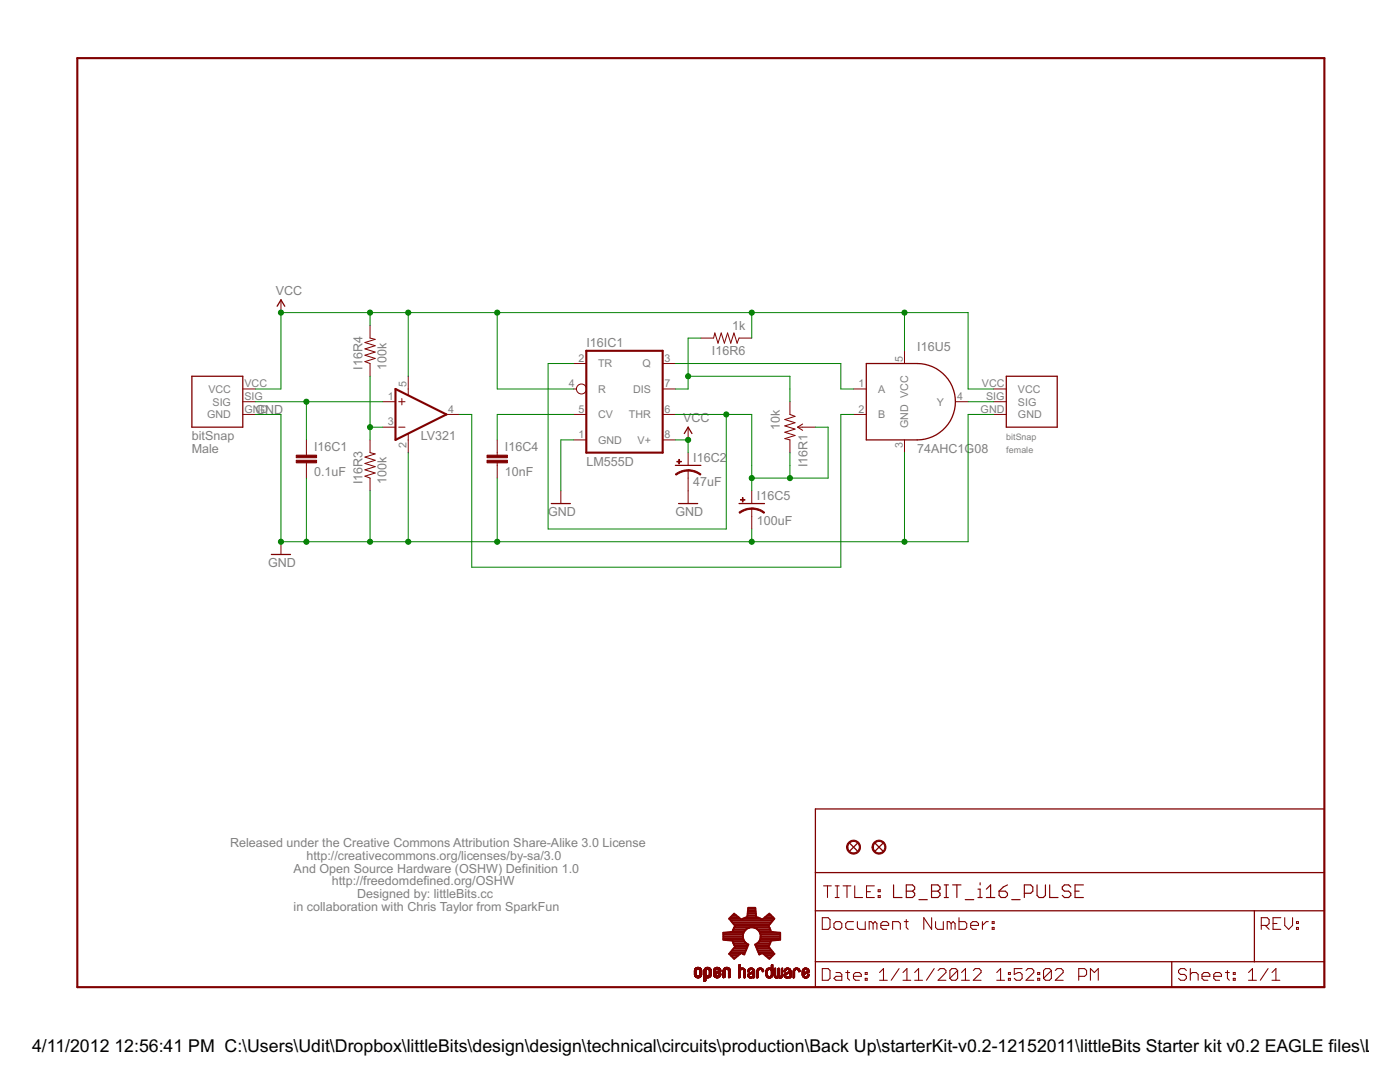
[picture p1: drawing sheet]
<svg xmlns="http://www.w3.org/2000/svg" width="279mm" height="216mm" viewBox="0 0 279 216" stroke-linecap="round" stroke-linejoin="round" font-family="sans-serif">
<path d="M15.4 11.6h248.9v185.4h-248.9zM78.9 77.6l10.2 5.1-10.2 5.1zM117 70h15.2v20.3h-15.2z" fill="none" stroke="#800000" stroke-width=".42"/>
<g fill="none" stroke="#800000" stroke-width=".2">
<path d="M56.1 59.8v2.6M48.5 77.6h2.5M73.9 64.9v2.6l1 .2-2.1 .6 2.1 .7-2.1 .6 2.1 .7-2.1 .6 2.1 .6-2.1 .7 1.1 .3v2.6M80.2 79.5v1.3M81.5 75.1v3.7M114.5 72.5h2.5M114.5 77.6h.5M132.2 72.5h2.6M132.2 77.6h2.6M139.9 67.5h2.5l.3-1.1 .6 2.1 .6-2.1 .7 2.1 .6-2.1 .6 2.1 .7-2.1 .6 2.1 .4-1h2.5M170.3 77.6h2.6M180.5 70v2.5"/>
<path d="M198.3 77.6h2.5M48.5 82.7h2.5M48.5 80.2h2.5M61.2 87.8v3M61.2 92.4v3M73.9 87.8v2.5l1 .3-2.1 .6 2.1 .6-2.1 .7 2.1 .6-2.1 .6 2.1 .7-2.1 .6 1.1 .4v2.5M76.4 80.2h2.5M76.4 85.2h2.5M79.6 80.2h1.2M79.6 85.2h1.2M81.5 86.6v3.7M89.1 82.7h2.5"/>
<path d="M99.2 87.8v3M99.2 92.4v3M111.9 97.9v2.6M114.5 82.7h2.5M114.5 87.8h2.5M132.2 82.7h2.6M132.2 87.8h2.6M137.3 85.2v2.6M137.3 90.3v2.6M137.3 93.9v6.6M150 97.9v2.6M157.6 80.2v2.5l1.1 .4-2.1 .6 2.1 .6-2.1 .7 2.1 .6-2.1 .7 2.1 .6-2.1 .6 1 .3v2.5"/>
<path d="M159.2 85.2l1 .7M159.2 85.2h3.5M160.2 84.6l-1 .6M170.3 82.7h2.6M180.5 87.8v2.5M190.7 80.2h2.5M198.3 82.7h2.5M198.3 80.2h2.5M56.1 108.1v2.5M150 101.5v4.1M138.6 194.5h.4M138.6 194.4h.4"/>
<path d="M138.6 194.3h.4M138.6 194.2h.4M138.6 194.1h.4M138.6 194h.4M138.6 193.9h.4M138.6 193.8h.4M138.6 193.7h.4M138.6 194.6h.5M138.6 194.6h.4M138.6 193.6h.4M138.6 193.5h.4M138.6 194.7h1.4"/>
<path d="M138.6 194.7h.5M138.6 193.4h1.4M138.7 194.8h1.2M138.7 194.8h1.3M138.7 193.3l1.3 .1M138.7 194.9h1.2M138.7 193.3h1.2M138.8 194.9h1M138.8 193.2h1M138.8 195h1M138.9 195h.8M138.9 193.1h.8"/>
<path d="M139 195.1h.7M139 193.6h-.4M139.1 195.1h.4M139.1 193h.4M139.1 193.5h-.5M139.2 193.4h-.6M139.4 193.4h.6M139.5 193.5h.5M139.5 194.6h.5M139.6 194.6h.4M139.6 193.5h.4M139.6 193.6h.4"/>
<path d="M139.6 194.5h.4M139.6 194.4h.4M139.6 194.3h.4M139.6 194.2h.4M139.6 194.1h.4M139.6 194h.4M139.6 193.9h.4M139.6 193.8h.4M139.6 193.7h.4M140 194.7h-.5M140 194.5h-.4M140.5 195.8h.2"/>
<path d="M140.5 195.7h.4M140.5 195.6h.4M140.5 195.5h.4M140.5 195.4h.4M140.5 195.3h.4M140.5 195.2h.4M140.5 194.8h1.3M140.5 194.7l1.4 .1M140.5 194.7h.6M140.5 194.6h.5M140.5 194.6h.4M140.5 194.5h.4"/>
<path d="M140.5 194.4h.4M140.5 194.3h.4M140.5 194.2h.4M140.5 194.1h.4M140.5 194h.4M140.5 193.9h.4M140.5 193.8h.4M140.5 193.7h.4M140.5 193.6h.4M140.6 193.4h1.3M140.6 193.4h1.2M140.6 193.3h1.2"/>
<path d="M140.7 193.3h1.1M140.7 193.2h1M140.8 193.1h.8M140.9 195.7h-.4M140.9 195.1h-.4M140.9 193.6h-.4M141 193.5h-.5M141 195.1h.4M141 193h.4M141.1 193.5h-.6M141.1 193.4h-.6M141.3 193.4h.6"/>
<path d="M141.4 194.7h.5M141.4 193.5h.5M141.5 194.6h.4M141.5 193.5h.4M141.5 193.6h.4M141.5 194.5h.4M141.6 195.1h-1.1M141.6 194.5h.3M141.6 194.4h.3M141.6 194.3h.3M141.6 194.2h.3M141.6 194.1h.3"/>
<path d="M141.6 194h.3M141.6 193.9h.3M141.6 193.8h.3M141.6 193.7h.3M141.6 195l-1.1 .1M141.7 195h-1.2M141.8 194.9h-1.3M141.9 194.8h-1.4M141.9 194.6h-.4M142.4 194.6h.5M142.4 194.5h.4M142.4 193.9h.4"/>
<path d="M142.4 193.8h.4M142.4 193.7h.4M142.4 193.6h.4M142.4 194.7h.6M142.5 194.7h1.3M142.5 193.4h1.3M142.5 194.8h1.2M142.5 194.9h1.2M142.5 193.3h1.2M142.6 193.3h1.1M142.6 194.9h1.1M142.6 195h1"/>
<path d="M142.6 193.2h1M142.7 195h.9M142.7 193.1h.9M142.7 193.1h.8M142.8 195.1h.7M142.8 193.7h-.4M142.9 194.4h-.5M142.9 193.5h-.5M142.9 195.1h.4M142.9 193h.4M143 193.5h-.6M143 193.9h.8"/>
<path d="M143 193.4h-.5M143.1 194.3l-.7 .1M143.1 193.8h.7M143.1 194.3h-.7M143.2 193.8h.6M143.2 193.4h.6M143.3 194.2h-.9M143.3 194.7h.5M143.3 193.5h.5M143.4 194.6h.4M143.4 193.7h.4M143.4 193.5h.4"/>
<path d="M143.4 194.2h-1M143.4 193.6h.4M143.4 194.5h.4M143.5 194.4h.3M143.5 194.1h-1.1M143.6 194.1h-1.2M143.6 194.3h.2M143.7 194.2h.1M143.7 194l-1.3 .1M143.8 194h-1.4M143.8 193.9l-.9 .1M144.3 194.9h.4"/>
<path d="M144.3 194.8h.4M144.3 194.7h.4M144.3 194.6h.4M144.3 194.5h.4M144.3 194.4h.4M144.3 194.3h.4M144.3 194.2h.4M144.3 194.1h.4M144.3 194h.4M144.3 193.9h.4M144.3 193.8h.4M144.3 193.7h.4"/>
<path d="M144.3 195.1h.2M144.4 195.1h.1M144.4 193.4h1.3M144.4 193.3l1.3 .1M144.4 193.3h1.2M144.5 193.3h1.1M144.5 193.2h1M144.6 193.1h.9M144.7 193.1h.7M144.7 195l-.4 .1M144.7 195h-.4M144.7 193.6h-.4"/>
<path d="M144.8 193.6h-.5M144.8 193.5h-.5M144.8 193h.4M144.9 193.5h-.5M144.9 193.4h-.5M145.2 193.4h.5M145.2 193.5h.5M145.3 193.5h.5M145.3 193.6h.5M145.4 195h.4M145.4 194.9h.4M145.4 194.8h.4"/>
<path d="M145.4 194.7h.4M145.4 194.6h.4M145.4 194.5h.4M145.4 194.4h.4M145.4 194.3h.4M145.4 194.2h.4M145.4 194.1h.4M145.4 194h.4M145.4 193.9h.4M145.4 193.8h.4M145.4 193.7h.4M145.4 193.6h.4"/>
<path d="M145.4 195.1h.1M145.6 195.1h-.2M145.8 195l-.4 .1M147.4 194.9h.3M147.4 194.8h.3M147.4 194.7h.3M147.4 194.6h.3M147.4 194.5h.3M147.4 194.4h.3M147.4 194.3h.3M147.4 194.2h.3M147.4 194.1h.3"/>
<path d="M147.4 194h.3M147.4 193.9h.3M147.4 193.8h.3M147.4 193.7h.3M147.4 193.6h.4M147.4 193.4h1.2M147.4 193.3l1.2 .1M147.4 193.3h1.1M147.4 193.2l1.1 .1M147.4 193.2h.3M147.4 193.1h.3M147.4 193h.3"/>
<path d="M147.4 192.9h.3M147.4 192.8h.3M147.4 192.7h.3M147.4 192.6h.3M147.5 192.6h.2M147.5 192.5h.2M147.6 195.1h-.2M147.7 195.1h-.3M147.7 195l-.3 .1M147.7 195h-.3M147.8 193.6l-.4 .1M147.8 193.2h.6"/>
<path d="M147.9 193.5h-.5M148 193.5h-.6M148.1 193.1h.1M148.2 193.5h.5M148.4 193.5h.3M148.4 193.6h.3M148.4 193.6h.4M148.5 193.7h.3M148.5 195h.3M148.5 194.9h.3M148.5 194.8h.3M148.5 194.7h.3"/>
<path d="M148.5 194.6h.3M148.5 194.5h.3M148.5 194.4h.3M148.5 194.3h.3M148.5 194.2h.3M148.5 194.1h.3M148.5 194h.3M148.5 193.9h.3M148.5 193.8h.3M148.5 195.2h.1M148.7 195.1h-.2M148.7 193.4h-1.3"/>
<path d="M148.8 195h-.3M149.2 194.8h.4M149.2 194.7l.4 .1M149.2 194.7h.3M149.2 194.6h.3M149.2 194.5h.4M149.2 193.9h.2M149.2 193.8h.3M149.2 193.7h.3M149.3 194.9h.8M149.3 194.8h.3M149.3 193.6h.3"/>
<path d="M149.4 195h.7M149.4 193.4h1.1M149.4 193.4h1M149.5 195.1h.6M149.5 193.9h-.3M149.5 193.3h.8M149.5 193.8h-.3M149.5 194.6h-.3M149.6 195.1h.5M149.6 193.7h-.3M149.6 193.6l-.3 .1M149.6 194.5h-.4"/>
<path d="M149.6 194.1h1M149.6 193.2h.6M149.6 195.2h.5M149.7 194.1h.9M149.7 193.5h-.4M149.7 194.4h-.4M149.8 194.4h-.5M149.8 194.1h.8M149.8 195.2h.1M149.8 193.5h-.5M149.9 193.1h.1M149.9 194h.7"/>
<path d="M150 194.3l-.7 .1M150 193.5h.5M150 194.3h-.6M150.1 194h.5M150.2 193.9h.4M150.2 193.5h.3M150.2 194.2h-.8M150.2 193.6h.4M150.2 193.6l.4 .1M150.3 193.8h.3M150.3 194.2h.3M150.3 193.7h.3"/>
<path d="M150.3 195.1h.2M150.3 195h.3M150.3 194.9h.3M150.3 194.8h.3M150.3 194.7h.3M150.3 194.6h.3M150.3 194.5h.3M150.3 194.4h.3M150.3 194.3h.3M150.6 195.1h-.3M150.6 194.2h-1.1M151 195h.3"/>
<path d="M151 194.9h.3M151 194.8h.3M151 194.7h.3M151 194.6h.3M151 194.5h.3M151 194.4h.3M151 194.3h.3M151 194.2h.3M151 194.1h.3M151 194h.3M151 193.9h.3M151 193.8h.3"/>
<path d="M151 193.7h.4M151.1 195.2h.1M151.2 193.4h1.1M151.2 195.1h-.2M151.2 193.4h1M151.3 195.1h-.3M151.3 193.3h.9M151.3 195l-.3 .1M151.3 193.3h.8M151.4 193.8h-.4M151.4 193.6l-.3 .1M151.4 193.6h-.3"/>
<path d="M151.4 193.2h.6M151.5 193.5h-.4M151.6 193.5h-.5M151.7 193.1h.1M151.8 193.5h.5M152 193.5h.4M152 193.6h.4M152.1 193.6h.3M152.1 193.7h.3M152.1 193.8h.3M152.3 193.4h-1.1M152.4 193.9h-.3"/>
<path d="M152.4 193.8h-.3M152.8 194.5h.3M152.8 194.4h.3M152.8 194.3h.3M152.8 194.2h.3M152.8 194.1h.3M152.8 194h.3M152.8 193.9h.3M152.8 193.8h.3M152.9 194.6h.3M152.9 194.5h.2M152.9 193.8h.2"/>
<path d="M152.9 194.7l.4 .1M152.9 194.7h.3M152.9 193.6h.3M152.9 194.8h.5M152.9 194.8h.4M153 194.9h1.1M153 193.4h1.2M153.1 195h.9M153.1 193.3h1.1M153.2 195.1h.7M153.2 193.7h-.3M153.2 193.3h1"/>
<path d="M153.2 193.6h-.3M153.2 195.1h.6M153.3 193.2h.5M153.3 193.5h-.4M153.3 195.2h.5M153.4 193.5h-.5M153.5 195.2h.1M153.5 193.1h.1M153.6 193.5h.6M153.8 194.8h.4M153.8 193.5h.4M153.8 193.6h.4"/>
<path d="M153.9 193.6h.3M153.9 194.7h.3M153.9 194.6h.3M153.9 193.7h.3M153.9 193.2h.3M153.9 194.5h.3M153.9 194.4h.3M153.9 194.3h.3M153.9 194.2h.3M153.9 194.1h.3M153.9 194h.3M153.9 193.9h.3"/>
<path d="M153.9 193.8h.3M153.9 193.1h.3M153.9 193h.3M153.9 192.9h.3M153.9 192.8h.3M153.9 192.7h.3M153.9 192.6h.3M154 192.6h.2M154 192.5h.2M154.2 194.8h-.5M154.2 194.7l-.4 .1M154.2 193.4h-1.2"/>
<path d="M154.5 194.8h.4M154.5 194.7h.3M154.5 194.6h.3M154.5 194.5h.3M154.5 194.4h.3M154.5 194.3h.3M154.5 194.2h.3M154.5 194.1h.3M154.5 194h.3M154.5 193.9h.3M154.5 193.8h.3M154.5 193.7h.3"/>
<path d="M154.5 193.6h.3M154.5 193.5h.3M154.5 193.4h.3M154.5 193.3h.3M154.5 194.9h1.7M154.6 194.9h1.5M154.6 195h1.5M154.7 193.2h.1M154.7 195.1h1.3M154.7 195.1h.6M154.8 195.2h.4M155 195.2h.1"/>
<path d="M155.1 194.8h.5M155.2 194.8h.4M155.2 194.8h.3M155.2 194.7h.3M155.2 194.6h.3M155.2 194.5h.3M155.2 194.4h.3M155.2 194.3h.3M155.2 194.2h.3M155.2 194.1h.3M155.2 194h.3M155.2 193.9h.3"/>
<path d="M155.2 193.8h.3M155.2 193.7h.3M155.2 193.6h.3M155.2 193.5h.3M155.2 193.4h.3M155.2 193.3h.3M155.3 193.3h.2M155.4 193.2h.1M155.4 195.1h.6M155.5 195.2h.4M155.8 194.8h.4M155.9 194.8h.3"/>
<path d="M155.9 194.7h.3M155.9 194.6h.3M155.9 194.5h.3M155.9 194.4h.3M155.9 194.3h.3M155.9 194.2h.3M155.9 194.1h.3M155.9 194h.3M155.9 193.9h.3M155.9 193.8h.3M155.9 193.7h.3M155.9 193.6h.3"/>
<path d="M155.9 193.5h.3M155.9 193.4h.3M155.9 193.3h.3M156 193.3h.2M156.1 193.2h.1M156.5 194.8h.4M156.5 194.7l.3 .1M156.5 194.7h.3M156.5 194.6h.3M156.5 194.5h.3M156.5 193.9h.1M156.5 193.7h.3"/>
<path d="M156.5 194.9h.8M156.6 194.9h.8M156.6 195h.8M156.6 194.3h.7M156.6 193.4h1.1M156.7 195h.7M156.7 193.4h1M156.7 195.1h.7M156.7 193.9h-.2M156.7 193.3h.9M156.8 193.8h-.3M156.8 195.1h.6"/>
<path d="M156.8 193.3h.7M156.8 193.6l-.3 .1M156.9 194.1h.9M156.9 194.5h-.4M156.9 193.6h-.4M156.9 193.2h.6M156.9 195.2h.4M156.9 193.5h-.4M157 194.4h-.5M157.1 194.4h-.6M157.1 194.1h.7M157.1 193.5h-.5"/>
<path d="M157.1 193.1h.1M157.2 194h.6M157.2 194.3l-.7 .1M157.2 193.5h.6M157.3 194h.5M157.4 193.5h.4M157.4 193.9h.4M157.4 194.2h-.7M157.5 193.6h.3M157.5 193.8h.3M157.5 193.7h.3M157.6 195.1h.1"/>
<path d="M157.6 195h.2M157.6 194.9h.2M157.6 194.8h.2M157.6 194.7h.2M157.6 194.6h.2M157.6 194.5h.2M157.6 194.4h.2M157.6 194.3h.2M157.6 194.2h.2M157.6 193.8h.2M157.6 193.7h.2M157.6 195.2h.1"/>
<path d="M157.8 195.1h-.2M157.8 195h-.2M157.8 194.2h-1.1M158.3 195h.3M158.3 194.9h.3M158.3 194.8h.3M158.3 194.7h.3M158.3 194.6h.3M158.3 194.5h.3M158.3 194.4h.3M158.3 194.3h.3M158.3 194.2h.3"/>
<path d="M158.3 194.1h.3M158.3 194h.3M158.3 193.9h.3M158.3 193.8h.3M158.3 193.7h.3M158.3 193.6h.4M158.3 195.2h.1M158.5 195.1h-.2M158.5 193.4h1M158.5 193.3h.9M158.6 195.1h-.3M158.6 195l-.3 .1"/>
<path d="M158.6 193.7h-.3M158.6 193.3h.8M158.7 193.2h.6M158.7 193.6h-.4M158.7 193.5h-.4M158.9 193.5h-.5M158.9 193.1h.1M159.1 193.5h.5M159.2 193.5h.4M159.3 193.6h.3M159.3 193.6h.4M159.3 193.7h.4"/>
<path d="M159.4 193.8h.3M159.6 193.4h-1.2M159.6 193.9h-.2M159.7 193.8h-.3M160.1 194.6h.3M160.1 194.5h.3M160.1 194.1h1.1M160.1 194.1h.3M160.1 194h.3M160.1 193.9h.3M160.1 193.8h.3M160.1 193.7h.3"/>
<path d="M160.1 194.7h.4M160.1 193.6h.4M160.2 194.8h.4M160.2 194.9h1.2M160.2 193.4h1.2M160.3 194.9h1M160.3 193.4h1M160.3 195h1M160.3 195h.9M160.4 193.3h.8M160.4 195.1h.8M160.4 194.5h-.3"/>
<path d="M160.5 195.1h.6M160.5 193.6h-.4M160.5 193.2h.6M160.5 194.4h-.4M160.5 193.5h-.3M160.6 195.2h.4M160.7 194.4h-.6M160.7 193.5h-.5M160.7 193.1h.1M160.8 195.2h.1M160.8 194h.7M160.8 194.3l-.7 .1"/>
<path d="M160.9 194.3h-.8M160.9 193.5h.5M161 193.9h.5M161 194.8h.4M161 194.2h-.9M161 193.5h.4M161.1 194.8h.3M161.1 193.8h.4M161.1 193.6h.3M161.1 194.2h-1M161.1 193.6h.4M161.1 194.6h.4"/>
<path d="M161.1 193.7h.4M161.2 193.8h.3M161.2 193.7h.3M161.2 194.6h.3M161.2 194.5h.3M161.2 194.4h.3M161.3 194.1h-.8M161.4 194.4h.1M161.4 194l-.8 .1M161.5 194.7h-.4M161.5 193.9l-.6 .1"/>
<circle cx="116" cy="77.6" r=".99"/>
</g>
<g fill="none" stroke="#800000" stroke-width=".25">
<path d="M38.3 75.1h10.2v10.1h-10.2zM55.3 61.1l.8-1.3 .7 1.3M172.9 72.5h10.1a7.6 7.6 0 0 1 7.7 7.7 7.6 7.6 0 0 1-7.7 7.6h-10.1zM200.8 75.1h10.2v10.1h-10.2zM134.8 92.9h5.1M136.6 86.5l.7-1.3 .8 1.3M54.2 110.6h3.8M110 100.5h3.8M135.4 100.5h3.8M147.5 100.5h5.1M162.7 161.4h101.6v35.6h-101.6zM162.7 174.1h101.6"/>
<path d="M169.6 168.3l1.5 1.5M171.1 168.3l-1.5 1.5M174.7 168.3l1.5 1.5M176.2 168.3l-1.5 1.5M162.7 181.7h101.6M162.7 191.9h101.6M233.8 191.9v5.1M250.3 181.7v10.2"/>
</g>
<g fill="#800000" stroke="#800000" stroke-width=".2">
<path d="M97.2 91.8h4.1v.6h-4.1z"/>
<path d="M97.2 90.8h4.1v.5h-4.1z"/>
<path d="M147.8 99.7h.9v.1h-.9z"/>
<path d="M148.2 99.3h.1v.9h-.1z"/>
<path d="M135.1 92.1h.9v.1h-.9z"/>
<path d="M135.5 91.7h.1v.9h-.1z"/>
<path d="M59.1 91.8h4.1v.6h-4.1z"/>
<path d="M59.1 90.8h4.1v.5h-4.1z"/>
</g>
<g fill="#800000" stroke="#800000" stroke-width=".2">
<path d="M150 101.3h.3a3.9 3.9 0 0 1 2.3 .9l-.2 .2-.8-.5-1.6-.3z" fill-rule="evenodd"/>
<path d="M147.5 102.2l1.2-.6 1.3-.2v.2l-1 .1-1.4 .7z" fill-rule="evenodd"/>
<path d="M137.3 93.7h.3a3.9 3.9 0 0 1 2.3 .9l-.2 .2-1.3-.7-1.1-.1z" fill-rule="evenodd"/>
<path d="M134.8 94.6l1.2-.6 1.3-.3v.3l-1 .1-1.4 .7z" fill-rule="evenodd"/>
<path d="M169.3 168.1a1.4 1.4 0 0 1 2.2 .2 1.4 1.4 0 0 1-.8 2.1 1.4 1.4 0 0 1-1.7-1.4h.2a1.15 1.15 0 0 1 1.6-1 1.15 1.15 0 0 1 .3 1.9 1.15 1.15 0 0 1-1.9-.6v-.3h-.2z" fill-rule="evenodd"/>
<path d="M174.4 168.1a1.4 1.4 0 0 1 2.2 .2 1.4 1.4 0 0 1-.8 2.1 1.4 1.4 0 0 1-1.8-1.4h.3a1.15 1.15 0 0 1 1.6-1 1.15 1.15 0 0 1 .3 1.9 1.15 1.15 0 0 1-1.9-.6v-.3h-.3z" fill-rule="evenodd"/>
</g>
<g fill="none" stroke="#800000" stroke-width=".21">
<path d="M164.4 176.8h1.5M165.1 176.8v2.3M166.7 176.8h.8M166.7 179.1h.8M167.1 176.8v2.3M168.3 176.8h1.5M169 176.8v2.3M170.6 176.8v2.3h1.5M172.9 177.9h.8M174.5 176.8h-1.6v2.3h1.6M175.3 178.7h.4v.4h-.4zM175.3 177.5h.4v.4h-.4z"/>
<path d="M164.1 183.1h1.2l.4 .4v1.6l-.4 .3h-1.2zM164.1 193.3h1.2l.4 .4v1.5l-.4 .4h-1.2zM166.4 184.3l.4-.4h.8l.4 .4v.8l-.4 .3h-.8l-.4-.3zM166.8 194.1h.8l.4 .3v1.2h-1.2l-.4-.4 .4-.4h1.2M168.8 194.1h.8M169.2 193.7v1.5l.4 .4M170.3 194.8h1.6v-.4l-.4-.3h-.8l-.4 .3v.8l.4 .4h.8M170.3 183.9h-1.1l-.4 .4v.8l.4 .3h1.1M171.1 183.9v1.2l.4 .3h1.2v-1.5M172.7 195.2h.4v.4h-.4zM172.7 194.1h.4v.3h-.4zM174.2 184.3l-.4-.4h-.3v1.5"/>
<path d="M174.2 184.3v1.1M174.2 184.3l.4-.4 .4 .4v1.1M175.5 195.6h1.6M175.5 194.1l.8-.8v2.3M175.8 184.7h1.6v-.4l-.4-.4h-.8l-.4 .4v.8l.4 .3h.8M178.1 185.4v-1.5h1.2l.4 .4v1.1M179.4 193.3l-1.5 2.3M180.2 195.6h1.6M180.2 194.1l.8-.8v2.3M180.5 183.9h.8M180.9 183.5v1.6l.4 .3M182.5 195.6h1.6"/>
<path d="M182.5 194.1l.8-.8v2.3M185.9 183.1v2.3l-1.5-2.3v2.3M186.4 193.3l-1.5 2.3M186.7 183.9v1.2l.4 .3h1.2v-1.5M187.2 193.7l.4-.4h.8l.4 .4v.4l-1.6 1.5h1.6M189.8 184.3l-.4-.4h-.4v1.5M189.8 184.3v1.1M189.8 184.3l.4-.4 .4 .4v1.1M191.1 193.7v1.5l-.4 .4h-.8l-.3-.4M191.1 193.7l-.4-.4h-.8l-.3 .4v1.5M191.1 193.7l-1.5 1.5M191.4 183.1v2.3h1.2l.3-.3v-.8l-.3-.4h-1.2"/>
<path d="M191.9 195.6h1.6M191.9 194.1l.8-.8v2.3M193.7 184.7h1.6v-.4l-.4-.4h-.8l-.4 .4v.8l.4 .3h.8M194.2 193.7l.4-.4h.8l.4 .4v.4l-1.6 1.5h1.6M196.1 183.9v1.5M197.2 183.9h-.4l-.7 .8M198 185.1h.4v.3h-.4zM198 183.9h.4v.4h-.4zM198.9 195.6h1.6M198.9 194.1l.8-.8v2.3M201.3 195.2h.3v.4h-.3zM201.3 194.1h.3v.3h-.3z"/>
<path d="M204 193.3h-1.6v1.1l.8-.3h.4l.4 .3v.8l-.4 .4h-.8l-.4-.4M204.8 193.7l.3-.4h.8l.4 .4v.4l-1.5 1.5h1.5M207.1 195.2h.4v.4h-.4zM207.1 194.1h.4v.3h-.4zM209.8 193.7v1.5l-.4 .4h-.7l-.4-.4M209.8 193.7l-.4-.4h-.7l-.4 .4v1.5M209.8 193.7l-1.5 1.5M210.6 193.7l.4-.4h.8l.4 .4v.4l-1.6 1.5h1.6M215.3 194.8h1.2l.4-.4v-.7l-.4-.4h-1.2v2.3M217.6 195.6v-2.3l.8 .8 .8-.8v2.3M236.8 193.7l-.4-.4h-.8l-.4 .4v.4l.4 .3h.8l.4 .4v.4l-.4 .4h-.8l-.4-.4M237.6 194.4l.3-.3h.8l.4 .3v1.2"/>
<path d="M237.6 193.3v2.3M239.9 194.8h1.5v-.4l-.3-.3h-.8l-.4 .3v.8l.4 .4h.8M242.2 194.8h1.6v-.4l-.4-.3h-.8l-.4 .3v.8l.4 .4h.8M244.6 194.1h.7M245 193.7v1.5l.3 .4M246.1 195.2h.4v.4h-.4zM246.1 194.1h.4v.3h-.4zM249.2 195.6h1.5M249.2 194.1l.8-.8v2.3M251.7 184.7h1.2l.4-.4v-.8l-.4-.4h-1.2v2.3M252.5 184.7l.8 .7M253.1 193.3l-1.6 2.3"/>
<path d="M253.9 195.6h1.5M253.9 194.1l.7-.8v2.3M254.1 184.3h.7M255.6 183.1h-1.5v2.3h1.5M256.4 183.1v1.6l.8 .7 .8-.7v-1.6M258.7 185.1h.4v.3h-.4zM258.7 183.9h.4v.4h-.4z"/>
</g>
<g fill="none" stroke="#800000" stroke-width=".23">
<path d="M178.3 176.6v2.5h1.7M180.9 176.6h1.2l.4 .4v.4l-.4 .4 .4 .4v.5l-.4 .4h-1.2zM180.9 177.8h1.2M183.4 179.5h1.7M185.9 176.6h1.3l.4 .4v.4l-.4 .4 .4 .4v.5l-.4 .4h-1.3zM185.9 177.8h1.3M188.4 179.1h.9M188.4 176.6h.9M188.8 176.6v2.5M190.1 176.6h1.7M191 176.6v2.5M192.6 179.5h1.7"/>
<path d="M195.2 179.1h.8M195.2 177.4h.4v1.7M195.6 176.1v.5M196.8 179.1h1.7M196.8 177.4l.9-.8v2.5M199.4 177.8h1.2l.5 .4v.5l-.5 .4h-.8l-.4-.4zM201.1 176.6l-.9 .4-.8 .8M201.9 179.5h1.7M204.4 178.2h1.3l.4-.4v-.8l-.4-.4h-1.3v2.5M207 176.6v2.1l.4 .4h.8l.4-.4v-2.1M209.5 176.6v2.5h1.7M213.7 177l-.4-.4h-.9l-.4 .4v.4l.4 .4h.9l.4 .4v.5l-.4 .4h-.9l-.4-.4"/>
<path d="M214.5 177.8h.9M216.2 176.6h-1.7v2.5h1.7"/>
</g>
<g fill="none" stroke="#800000" stroke-width=".38">
<path d="M144.4 187.2h3.9M144.4 186.9h3.9M144.4 186.5h3.9M144.4 186.2h4M144.7 187.6h3.7M145.5 190.4h2.2M145.6 183.4h2.2M145.8 190h2.9M145.8 183h1.6M145.9 183.7h8.3M145.9 190.7h1.4M146.1 189.7h2.8"/>
<path d="M146.2 184.1h7.7M146.2 182.7h.7M146.2 191.1h.7M146.2 185.8h2.4M146.3 187.9h2.3M146.3 185.5h2.6M146.4 189.3h2.6M146.4 188.3h2.6M146.4 184.4h7.2M146.5 185.1l-.3 .8-1.8 .2v1.4l1.8 .2 .5 1.2-1.2 1.4M146.5 185.1h3M146.5 188.6h2.8"/>
<path d="M146.7 189h2.5M146.7 184.8h6.7M146.7 184.7l-1.2-1.4 1-1 1.5 1.2 1.1-.5 .2-1.9h1.4l.2 1.9 1.2 .5 1.4-1.2 1 1-1.1 1.4M146.7 184.7l-.2 .4M148.2 183.4h3.7M148.3 186.5a1.76 1.76 0 0 0 1.1 2l-.9 2-.5-.4-1.5 1.2-1-1M148.3 186.5a1.78 1.78 0 0 1 1.9-1.5 1.78 1.78 0 0 1 1.6 1.8M148.3 190.4h.3M149.1 183h1.9M149.2 182.7h1.7M149.2 182.3h1.7M149.2 182h1.6"/>
<path d="M149.3 181.6h1.5M149.3 181.3h1.4M150.5 185.1h3.1M150.8 188.6h2.7M150.9 189h2.5M151.1 189.3h2.6M151.1 188.3h2.6M151.2 185.5h2.5M151.2 189.7h2.8M151.3 190h3M151.4 187.9h2.4M151.5 190.4h.3"/>
<path d="M151.5 185.8h2.3M151.7 187.6h3.7M151.7 186.2h4M151.8 187.2h3.9M151.8 186.5h3.9M151.8 186.8l-.2 .9-.9 .8 .8 2 .6-.4 1.4 1.2 1-1M151.8 186.9h3.9M152.3 183.4h2.2M152.4 190.4h2.1M152.7 183h1.5M152.8 190.7h1.4M153.1 182.7h.8"/>
<path d="M153.2 191.1h.6M153.4 184.7l.2 .4M153.6 185.1l.3 .8 1.8 .2v1.4l-1.8 .2-.5 1.2 1.1 1.4"/>
</g>
<g fill="none" stroke="#008000" stroke-width=".2">
<path d="M51 77.6h5.1v-15.2h137.1v15.2h5.1M73.9 62.4v2.5M73.9 75.1v12.7M81.5 62.4v12.7M99.2 62.4v15.2h15.3M114.5 72.5h-5.1v33.1h35.5v-22.9M134.8 72.5h33v5.1h2.5M137.3 75.1h20.3v5.1M139.9 67.5h-2.6v10.1h-2.5M150 62.4v5.1M180.5 62.4v7.6M51 82.7h5.1v25.4h137.1v-25.4h5.1"/>
<path d="M51 80.2h25.4M61.2 80.2v7.6M61.2 95.4v12.7M73.9 97.9v10.2M73.9 85.2h2.5M81.5 90.3v17.8M91.6 82.7h2.5v30.5h73.7v-30.5h2.5M99.2 95.4v12.7M114.5 82.7h-15.3v5.1M114.5 87.8h-2.6v10.1M134.8 82.7h15.2v15.2M134.8 87.8h2.5v2.5"/>
<path d="M157.6 90.3v5.1M162.7 85.2h2.6v10.2h-15.3M180.5 90.3v17.8M193.2 80.2h5.1M150 105.6v2.5"/>
</g>
<g fill="#008000" stroke="#008000" stroke-width=".2">
<circle cx="56.1" cy="62.4" r=".51"/>
<circle cx="73.9" cy="62.4" r=".51"/>
<circle cx="81.5" cy="62.4" r=".51"/>
<circle cx="99.2" cy="62.4" r=".51"/>
<circle cx="180.5" cy="62.4" r=".51"/>
<circle cx="150" cy="62.4" r=".51"/>
<circle cx="137.3" cy="87.8" r=".51"/>
<circle cx="61.2" cy="80.2" r=".51"/>
<circle cx="144.9" cy="82.7" r=".51"/>
<circle cx="150" cy="95.4" r=".51"/>
<circle cx="157.6" cy="95.4" r=".51"/>
<circle cx="137.3" cy="75.1" r=".51"/>
<circle cx="73.9" cy="85.2" r=".51"/>
<circle cx="56.1" cy="108.1" r=".51"/>
<circle cx="61.2" cy="108.1" r=".51"/>
<circle cx="73.9" cy="108.1" r=".51"/>
<circle cx="81.5" cy="108.1" r=".51"/>
<circle cx="99.2" cy="108.1" r=".51"/>
<circle cx="150" cy="108.1" r=".51"/>
<circle cx="180.5" cy="108.1" r=".51"/>
</g>
<g font-size="4">
<text x="6.4" y="209.9">4/11/2012</text>
<text x="22.8" y="209.9">12:56:41 PM C:\Users\Udit\Dropbox\littleBits\design\design\technical\circuits\production\Back Up\starterKit-v0.2-12152011\littleBits Starter kit v0.2 EAGLE files\LB_B</text>
</g>
<g font-size="2.8" fill="#808080">
<text x="55" y="58.8">VCC</text>
<text x="146.1" y="65.9">1k</text>
<text x="117" y="69.2">I16IC1</text>
<text x="142.1" y="70.7">I16R6</text>
<text x="183" y="70">I16U5</text>
<text x="72.3" y="73.8" transform="rotate(-90 72.3 73.8)">I16R4</text>
<text x="77.1" y="73.8" transform="rotate(-90 77.1 73.8)">100k</text>
<text x="51" y="82.7">GND</text>
<text x="38.3" y="87.8">bitSnap</text>
<text x="62.7" y="89.9">I16C1</text>
<text x="84" y="87.8">LV321</text>
<text x="100.8" y="89.9">I16C4</text>
<text x="136.3" y="84.2">VCC</text>
<text x="155.6" y="85.7" transform="rotate(-90 155.6 85.7)">10k</text>
<text x="38.3" y="90.3">Male</text>
<text x="62.7" y="95">0.1uF</text>
<text x="100.8" y="95">10nF</text>
<text x="117" y="93">LM555D</text>
<text x="138.3" y="92.2">I16C2</text>
<text x="161.2" y="93.2" transform="rotate(-90 161.2 93.2)">I16R1</text>
<text x="183" y="90.3">74AHC1G08</text>
<text x="72.3" y="96.7" transform="rotate(-90 72.3 96.7)">I16R3</text>
<text x="77.1" y="96.7" transform="rotate(-90 77.1 96.7)">100k</text>
<text x="138.3" y="97">47uF</text>
<text x="151" y="99.8">I16C5</text>
<text x="109.4" y="103">GND</text>
<text x="134.8" y="103">GND</text>
<text x="151" y="104.7">100uF</text>
<text x="53.5" y="113.2">GND</text>
<text x="45.9" y="169">Released under the Creative Commons Attribution Share-Alike 3.0 License</text>
<text x="61.1" y="171.6">http://creativecommons.org/licenses/by-sa/3.0</text>
<text x="58.6" y="174.1">And Open Source Hardware (OSHW) Definition 1.0</text>
<text x="66.2" y="176.7">http://freedomdefined.org/OSHW</text>
<text x="71.3" y="179.2">Designed by: littleBits.cc</text>
<text x="58.6" y="181.7">in collaboration with Chris Taylor from SparkFun</text>
</g>
<g font-size="2.4" fill="#808080">
<text x="48.8" y="77.3">VCC</text>
<text x="81.1" y="77.3" transform="rotate(-90 81.1 77.3)">5</text>
<text x="113.5" y="77.3">4</text>
<text x="115.5" y="72.2">2</text>
<text x="119.4" y="73.3">TR</text>
<text x="128.2" y="73.3">Q</text>
<text x="132.6" y="72.2">3</text>
<text x="132.6" y="77.3">7</text>
<text x="171.3" y="77.3">1</text>
<text x="180.2" y="72.2" transform="rotate(-90 180.2 72.2)">5</text>
<text x="196" y="77.3">VCC</text>
<text x="41.3" y="83.5">GND</text>
<text x="41.6" y="78.4">VCC</text>
<text x="42.4" y="80.9">SIG</text>
<text x="48.8" y="79.8">SIG</text>
<text x="48.8" y="82.3">GND</text>
<text x="77.4" y="79.8">1</text>
<text x="89.4" y="82.3">4</text>
<text x="115.5" y="82.3">5</text>
<text x="119.4" y="78.4">R</text>
<text x="119.4" y="83.5">CV</text>
<text x="125.5" y="83.5">THR</text>
<text x="126.4" y="78.4">DIS</text>
<text x="132.6" y="82.3">6</text>
<text x="171.3" y="82.3">2</text>
<text x="175.2" y="83.5">B</text>
<text x="175.2" y="78.4">A</text>
<text x="186.9" y="80.9">Y</text>
<text x="191" y="79.8">4</text>
<text x="195.7" y="82.3">GND</text>
<text x="196.8" y="79.8">SIG</text>
<text x="203.2" y="78.4">VCC</text>
<text x="203.2" y="80.9">SIG</text>
<text x="203.2" y="83.5">GND</text>
<text x="77.4" y="84.9">3</text>
<text x="81.1" y="89.3" transform="rotate(-90 81.1 89.3)">2</text>
<text x="115.5" y="87.4">1</text>
<text x="119.4" y="88.5">GND</text>
<text x="127.3" y="88.5">V+</text>
<text x="132.6" y="87.4">8</text>
<text x="180.2" y="89.3" transform="rotate(-90 180.2 89.3)">3</text>
<text x="181.3" y="85.4" transform="rotate(-90 181.3 85.4)">GND VCC</text>
</g>
<g font-size="2" fill="#808080">
<text x="200.8" y="87.8">bitSnap</text>
<text x="200.8" y="90.3">female</text>
</g>
</svg>
